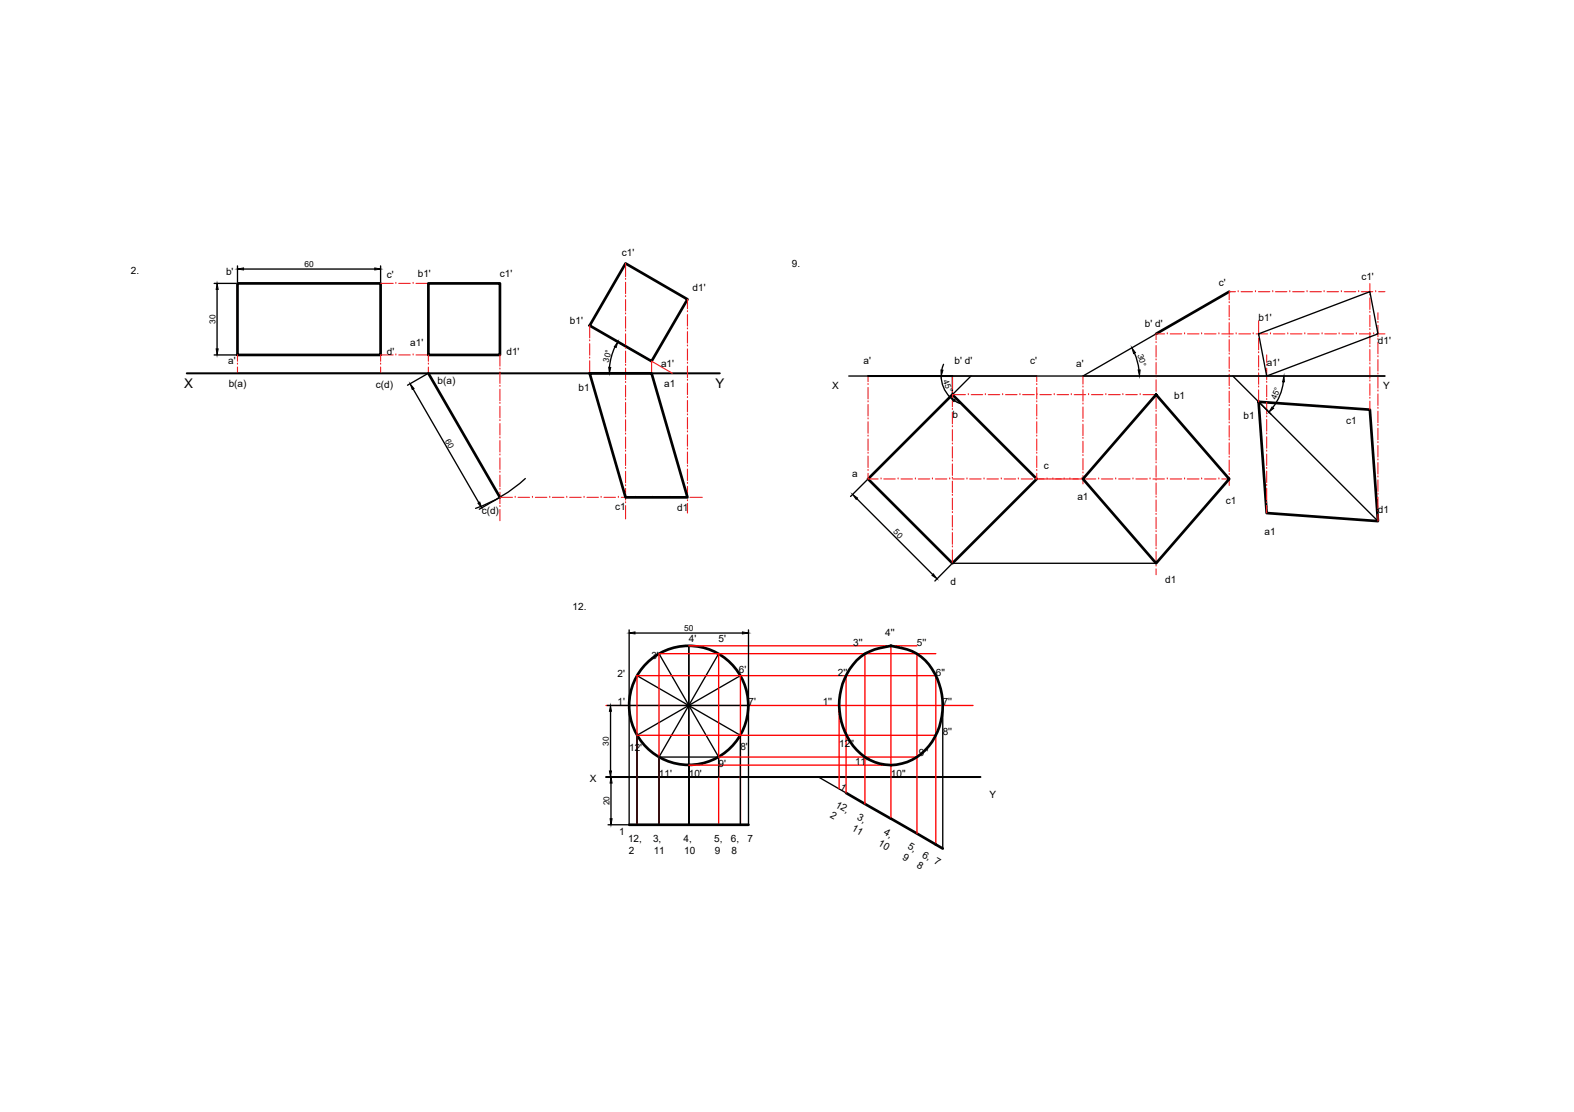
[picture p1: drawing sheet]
<svg xmlns="http://www.w3.org/2000/svg" width="297mm" height="210mm" viewBox="0 0 297 210" stroke-linecap="round" stroke-linejoin="round" font-family="sans-serif">
<!-- layer: Thick Line -->
<path d="M35.2 70.5h100.6M163.8 71h15.9M114.4 146.7h70.6" fill="none" stroke="#000" stroke-width=".38"/>
<g fill="none" stroke="#000" stroke-width=".51">
<path d="M44.8 53.5h27v13.5h-27zM80.8 53.5h13.5v13.5h-13.5zM118.1 49.7l11.6 6.8-6.7 11.7-11.7-6.7zM232 55.1l-13.8 7.9M80.8 70.5l13.5 23.4M111.3 70.5h11.7l6.7 23.4h-11.6zM179.7 74.5l16 15.9-16 15.9-15.9-15.9zM218.2 74.5l13.8 15.9-13.8 15.9-13.8-15.9zM237.5 75.8l21 1.5 1.5 21.1-21-1.6zM161.7 124.7a10.7 10.7 0 0 1 6.4-2.8 11.7 11.7 0 0 1 5.7 2.1 12.3 12.3 0 0 1-.8 18.9 8.9 8.9 0 0 1-13.1-3.8 12.4 12.4 0 0 1 1.8-14.4zM118.7 155.7h22.6M159.7 149.7l8.4 4.8"/>
<path d="M168.2 154.5l9.7 5.7"/>
<circle cx="130" cy="133.1" r="11.2"/>
</g>
<g fill="none" stroke="#ed1f24" stroke-width=".21">
<path d="M71.8 53.5h2.4M74.7 53.5h.1M75.3 53.5h2.1M78 53.5h.1M78.5 53.5h2.3M118.1 52.7h.1M118.1 56h.1M118.1 59.3h.1M118.1 49.7v2.5M118.1 53.3v2.1M118.1 56.5v2.2M118.1 59.8v2.2"/>
<path d="M129.7 58.8h.1M129.7 56.5v1.8M129.7 59.4v2.1M232 57.1h.1M232 57.6v2.2M233.2 55.1h-1.2v1.5M233.7 55.1h.1M234.2 55.1h2.2M236.9 55.1h.1M237.5 55.1h2.1M240.2 55.1h.1M240.7 55.1h2.2"/>
<path d="M243.4 55.1h.1M244 55.1h2.1M246.7 55.1h.1M247.2 55.1h2.2M249.9 55.1h.1M250.4 55.1h2.2M253.1 55.1h.1M253.7 55.1h2.1M256.4 55.1h.1M256.9 55.1h2.2M258.5 59h.1M258.5 55.7h.1"/>
<path d="M258.5 53.5v1.7M258.5 56.2v2.2M258.5 59.5v2.2M259.6 55.1h.1M260 59v1.3M260.2 55.1h1.2M44.8 68.7h.1M44.8 67v1.2M44.8 69.3v1.2M71.8 68.7h.1M71.8 69.3v1.2M74.2 67h-2.4v1.2"/>
<path d="M74.7 67h.1M75.3 67h2.1M78 67h.1M78.5 67h2.3v1.2M80.8 68.7h.1M80.8 69.3v1.2M94.3 69.7h.1M94.3 72.9h.1M94.3 76.1h.1M94.3 79.4h.1M94.3 67v2.1M94.3 70.2v2.2"/>
<path d="M94.3 73.5v2.1M94.3 76.7v2.2M94.3 80v2.1M111.3 64.3h.1M111.3 67.6h.1M111.3 61.5v2.3M111.3 64.9v2.1M111.3 68.1v2.4M118.1 62.5h.1M118.1 65.7h.1M118.1 68.9h.1M118.1 72.2h.1"/>
<path d="M118.1 75.5h.1M118.1 78.7h.1M118.1 63v2.2M118.1 66.3v2.1M118.1 69.5v2.2M118.1 72.8v2.1M118.1 76v2.2M118.1 79.2v2.2M123 70.4v-2.2l3.9 2.3M129.7 62.1h.1M129.7 65.3h.1M129.7 68.6h.1"/>
<path d="M129.7 71.8h.1M129.7 75h.1M129.7 78.3h.1M129.7 62.6v2.2M129.7 65.9v2.1M129.7 69.1v2.2M129.7 72.3v2.2M129.7 75.6v2.2M129.7 78.8v2.2M163.8 79.1h.1M163.8 75.8h.1M163.8 72.6h.1"/>
<path d="M163.8 71v1M163.8 73.1v2.2M163.8 76.4v2.1M163.8 79.6v2.2M179.7 77.3h.1M179.7 74.1h.1M179.7 71v2.5M179.7 74.6v2.2M179.7 77.8v2.2M179.7 74.5h2.5M182.7 74.5h.1M183.3 74.5h2.1"/>
<path d="M186 74.5h.1M186.5 74.5h2.2M189.2 74.5h.1M189.8 74.5h2.1M192.5 74.5h.1M193 74.5h2.2M195.7 79.1h.1M195.7 75.8h.1M195.7 72.6h.1M195.7 71v1M195.7 73.1v2.2M195.7 76.4v2.1"/>
<path d="M195.7 79.6v2.2M195.7 74.5h.1M196.2 74.5h2.2M199 74.5h.1M199.5 74.5h2.2M202.2 74.5h.1M202.7 74.5h2.2M204.4 73.1h.1M204.4 76.3h.1M204.4 79.5h.1M204.4 71v1.5M204.4 73.6v2.1"/>
<path d="M204.4 76.8v2.2M205.4 74.5h.1M206 74.5h2.1M208.7 74.5h.1M209.2 74.5h2.2M211.9 74.5h.1M212.5 74.5h2.1M215.2 74.5h.1M215.7 74.5h2.5M218.2 64.7h.1M218.2 67.9h.1M218.2 71.1h.1"/>
<path d="M218.2 74.4h.1M218.2 77.6h.1M218.2 65.2v2.2M218.2 68.4v2.2M218.2 71.7v2.2M218.2 75v2.1M218.2 78.2v2.1M219.8 63h-1.6v1.1M220.3 63h.1M220.8 63h2.2M223.5 63h.1M224.1 63h2.2"/>
<path d="M226.8 63h.1M227.3 63h2.2M230 63h.1M230.6 63h2.1M232 60.4h.1M232 63.6h.1M232 66.8h.1M232 70.1h.1M232 73.3h.1M232 76.6h.1M232 79.8h.1M232 60.9v2.2"/>
<path d="M232 64.1v2.2M232 67.4v2.1M232 70.6v2.2M232 73.9v2.1M232 77.1v2.2M233.3 63h.1M233.8 63h2.2M236.5 63h.1M237.1 63h2.1M237.5 73.1h.1M237.5 69.8h.1M237.5 66.6h.1"/>
<path d="M237.5 63.4h.1M237.5 60.6v2.2M237.5 63.9v2.1M237.5 67.1v2.2M237.5 70.4v2.1M237.5 73.6v2.2M239 78.7h.1M239 75.4h.1M239 72.2h.1M239 68.9h.1M239 67v1.4M239 69.5v2.2"/>
<path d="M239 72.7v2.2M239 76v2.1M239 79.2v2.2M239.8 63h.1M240.3 63h2.2M243 63h.1M243.5 63h2.2M246.2 63h.1M246.8 63h2.1M249.5 63h.1M250 63h2.2M252.7 63h.1"/>
<path d="M253.3 63h2.1M256 63h.1M256.5 63h2.2M258.5 75.2h.1M258.5 71.9h.1M258.5 68.7h.1M258.5 65.4h.1M258.5 62.2h.1M258.5 62.7v2.2M258.5 66v2.1M258.5 69.2v2.2M258.5 72.5v2.1"/>
<path d="M258.5 75.7v1.6M259.2 63h.1M259.7 63h1.7M260 77.1h.1M260 73.8h.1M260 70.6h.1M260 67.3h.1M260 64.1h.1M260 60.9h.1M260 61.4v2.2M260 64.6v2.2M260 67.9v2.1"/>
<path d="M260 71.1v2.2M260 74.4v2.1M260 77.6v2.2M94.3 82.7h.1M94.3 85.9h.1M94.3 89.1h.1M94.3 92.4h.1M94.3 95.6h.1M94.3 83.2v2.1M94.3 86.4v2.2M94.3 89.7v2.1M94.3 92.9v2.2"/>
<path d="M94.3 96.2v2.1M94.3 93.9h2.4M97.2 93.9h.1M97.8 93.9h2.1M100.5 93.9h.1M101 93.9h2.2M103.7 93.9h.1M104.3 93.9h2.1M107 93.9h.1M107.5 93.9h2.2M110.2 93.9h.1M110.8 93.9h2.1"/>
<path d="M113.4 93.9h.1M114 93.9h2.1M116.7 93.9h.1M117.2 93.9h2.2M118.1 81.9h.1M118.1 85.2h.1M118.1 88.4h.1M118.1 91.7h.1M118.1 94.9h.1M118.1 82.5v2.2M118.1 85.7v2.2M118.1 89v2.1"/>
<path d="M118.1 92.2v2.2M118.1 95.4v2.5M120 93.9h.1M120.5 93.9h2.1M123.2 93.9h.1M123.7 93.9h2.2M126.4 93.9h.1M127 93.9h2.1M129.7 93.9h.1M129.7 81.5h.1M129.7 84.8h.1M129.7 88h.1"/>
<path d="M129.7 91.3h.1M129.7 94.5h.1M129.7 82.1v2.1M129.7 85.3v2.2M129.7 88.5v2.2M129.7 91.8v2.2M129.7 95v1.8M130.2 93.9h2.3M163.8 88.8h.1M163.8 85.5h.1M163.8 82.3h.1M163.8 82.9v2.1"/>
<path d="M163.8 86.1v2.2M163.8 89.4v1h1.9M166.3 90.4h.1M166.8 90.4h2.1M169.5 90.4h.1M170 90.4h2.2M172.7 90.4h.1M173.3 90.4h2.2M176 90.4h.1M176.5 90.4h2.2M179.2 90.4h.1M179.7 96.8h.1"/>
<path d="M179.7 93.5h.1M179.7 90.3h.1M179.7 87h.1M179.7 83.8h.1M179.7 80.5h.1M179.7 81.1v2.2M179.7 84.3v2.2M179.7 87.6v2.1M179.7 90.8v2.2M179.7 94.1v2.1M179.7 97.3v2.2M179.8 90.4h2.1"/>
<path d="M182.5 90.4h.1M183 90.4h2.2M185.7 90.4h.1M186.3 90.4h2.1M189 90.4h.1M189.5 90.4h2.2M192.2 90.4h.1M192.7 90.4h2.2M195.4 90.4h.1M195.7 88.8h.1M195.7 85.5h.1M195.7 82.3h.1"/>
<path d="M195.7 82.9v2.1M195.7 86.1v2.2M195.7 89.4v1h8.7M197.6 90.4h.1M198.7 90.4h.1M200.8 90.4h.1M201.9 90.4h.1M204.1 90.4h.1M204.4 82.7h.1M204.4 86h.1M204.4 89.3h.1M204.4 80.1v2.1"/>
<path d="M204.4 83.3v2.2M204.4 86.6v2.1M204.4 89.8v1.5M204.6 90.4h2.2M207.3 90.4h.1M207.8 90.4h2.2M210.6 90.4h.1M211.1 90.4h2.2M213.8 90.4h.1M214.4 90.4h2.1M217 90.4h.1M217.6 90.4h2.1"/>
<path d="M218.2 80.9h.1M218.2 84.1h.1M218.2 87.4h.1M218.2 90.6h.1M218.2 93.8h.1M218.2 97.1h.1M218.2 81.4v2.2M218.2 84.7v2.2M218.2 87.9v2.2M218.2 91.2v2.1M218.2 94.4v2.1M218.2 97.6v2.2"/>
<path d="M220.3 90.4h.1M220.8 90.4h2.2M223.5 90.4h.1M224.1 90.4h2.2M226.8 90.4h.1M227.3 90.4h2.2M230 90.4h.1M230.6 90.4h1.4M232 83h.1M232 86.3h.1M232 89.6h.1M232 80.3v2.2"/>
<path d="M232 83.6v2.2M232 86.9v2.1M232 90.1v1.5M239 94.9h.1M239 91.6h.1M239 88.4h.1M239 85.2h.1M239 81.9h.1M239 82.5v2.1M239 85.7v2.2M239 88.9v2.2M239 92.2v2.1"/>
<path d="M239 95.4v1.4M260 96.5h.1M260 93.3h.1M260 90h.1M260 86.8h.1M260 83.6h.1M260 80.3h.1M260 80.8v2.2M260 84.1v2.2M260 87.3v2.2M260 90.6v2.1M260 93.8v2.2"/>
<path d="M260 97.1v1.3M179.7 103.2h.1M179.7 100h.1M179.7 100.5v2.2M179.7 103.8v2.5M218.2 100.4h.1M218.2 103.6h.1M218.2 106.8h.1M218.2 100.9v2.2M218.2 104.1v2.2M218.2 107.4v1.1"/>
</g>
<g fill="none" stroke="#000" stroke-width=".25">
<path d="M40.4 53.5h4.1M41 54.6v11.3M44.8 50.2v3M46 50.8h24.7M71.8 50.2v3M40.4 67h4.1M44.8 70.5h27M78 73.4l12.4 21.5M80.6 70.6l-3.7 2.1M116 65.5l-.7 2.1-.3 1.7M116.1 64.2l6.7 3.9M160.2 71h101.2"/>
<path d="M177.6 71l.2 1.2 .4 1.2 1.1 1.5M178.1 68.8l-.4 1M179.5 74.7l-.6 .6M179.7 71v3.5l3.5-3.5M180.1 75.6l1 .6M214.1 66.6l.5 1.6 .3 1.6M218.2 63l-13.8 8M232.6 71l27.4 27.4M237.5 63l21-7.9 1.5 7.9-21 8zM237.7 76l2.1 2.2M242.2 72.1l-.5 2.2-.7 1.4-.8 1.2M94.1 94l-3.6 2.1"/>
<path d="M99.1 90.3a27 27 0 0 1-9.3 5.7M161.7 94.1l14.3 14.3M163.6 90.6l-3.1 3.1M118.7 118.9v14M119.8 119.5h20.3M141.3 118.9v14M179.5 106.5l-3.1 3.2M179.7 106.3h38.5M114.6 133.2h3.8M115.2 134.3v11.2M120.2 127.5l19.5 11.3v16.9M124.4 123.4l11.2 19.5"/>
<path d="M130 121.9v33.8zM135.6 123.4l-11.2 19.5M139.7 127.5l-19.5 11.3v16.9h4.2v-12.8M177.9 133.2v27M114.6 146.7h3.8M114.8 155.7h3.6M115.3 147.8v6.7M118.7 155.7v-22.5h22.6v22.5M124.4 142.9h11.2M135.6 142.9v3.8M154.5 146.7l5.2 3"/>
</g>
<g fill="#000" stroke="#000" stroke-width=".19">
<path d="M41 53.5l.2 1.1h-.4zM44.8 50.8l1.2-.2v.4zM70.7 50.6l1.1 .2-1.1 .2zM40.8 65.9h.4l-.2 1.1zM77.4 72.5l.7 .8-.3 .2zM114.9 69.3l.4 .1-.3 1.1zM116.6 64.5l-.3 1.1-.4-.2zM177.6 69.8l.4 .1-.4 1.1zM179.3 75l1 .5-.3 .3zM213.6 65.6l.7 1-.4 .1zM214.8 69.8h.4l-.2 1.2zM240.1 76.8l.3 .3-.9 .7z"/>
<path d="M242.3 71l.1 1.1h-.4zM90.2 95l.3-.2 .4 1.1zM160.9 93.3l.9 .7-.2 .3zM118.7 119.5l1.1-.2v.4zM140.1 119.3l1.2 .2-1.2 .2zM176.1 108.3l.7 .9-.9-.6zM115.2 133.2l.2 1.1h-.4zM115 145.5h.4l-.2 1.2zM115.3 146.7l.2 1.1h-.4zM115.1 154.5h.4l-.2 1.2z"/>
</g>
<g fill="none" stroke="#f00" stroke-width=".25">
<path d="M114.4 133.2h69.2M120.2 138.8h56.4M130 121.9h43M135.6 123.4v32.3M139.7 127.5v28.2M158.4 133.2v15.7M159.7 127.5v22.2M163.2 123.4v28.4M168.1 121.9v32.6M173 123.4v33.9M176.6 123.4h-52.2v32.3M120.2 155.7v-28.2h56.4v31.9"/>
<path d="M130 144.4h38.1M135.6 142.9h37.4"/>
</g>
<g font-size="2.5">
<text x="34.8" y="73.2">X</text>
<text x="135" y="73.3">Y</text>
</g>
<g font-size="1.9">
<text x="24.7" y="51.6">2.</text>
<text x="42.7" y="51.8">b'</text>
<text x="73" y="52.4">c'</text>
<text x="78.9" y="52.2">b1'</text>
<text x="94.3" y="52.2">c1'</text>
<text x="117.4" y="48.3">c1'</text>
<text x="149.4" y="50.4">9.</text>
<text x="230" y="54">c'</text>
<text x="256.9" y="52.8">c1'</text>
<text x="130.7" y="54.8">d1'</text>
<text x="77.4" y="65.3">a1'</text>
<text x="107.6" y="61.1">b1'</text>
<text x="216.1" y="61.7">b' d'</text>
<text x="237.5" y="60.6">b1'</text>
<text x="260" y="65">d1'</text>
<text x="43.1" y="68.7">a'</text>
<text x="73" y="67">d'</text>
<text x="95.6" y="67">d1'</text>
<text x="124.7" y="69.2">a1'</text>
<text x="163" y="68.7">a'</text>
<text x="180.2" y="68.7">b' d'</text>
<text x="194.4" y="68.7">c'</text>
<text x="203.1" y="69.3">a'</text>
<text x="239" y="69">a1'</text>
<text x="43.2" y="73.1">b(a)</text>
<text x="70.9" y="73.2">c(d)</text>
<text x="82.6" y="72.5">b(a)</text>
<text x="109.2" y="73.9">b1</text>
<text x="125.3" y="73.1">a1</text>
<text x="157" y="73.4">X</text>
<text x="221.6" y="75.3">b1</text>
<text x="261.1" y="73.5">Y</text>
<text x="179.7" y="78.9">b</text>
<text x="234.7" y="79.1">b1</text>
<text x="254" y="80.1">c1</text>
<text x="197" y="88.5">c</text>
<text x="160.8" y="90">a</text>
<text x="203.3" y="94.5">a1</text>
<text x="231.3" y="95.2">c1</text>
<text x="90.9" y="97.1">c(d)</text>
<text x="116.1" y="96.3">c1</text>
<text x="127.8" y="96.5">d1</text>
<text x="238.7" y="101">a1</text>
<text x="260" y="96.8">d1</text>
<text x="179.4" y="110.5">d</text>
<text x="219.9" y="110.1">d1</text>
<text x="108.1" y="115.1">12.</text>
<text x="122.9" y="124.4">3'</text>
<text x="130" y="121.2">4'</text>
<text x="135.6" y="121.2">5'</text>
<text x="161" y="121.9">3''</text>
<text x="167.1" y="120">4''</text>
<text x="173" y="121.9">5''</text>
<text x="116.5" y="127.8">2'</text>
<text x="139.4" y="127">6'</text>
<text x="158.1" y="127.5">2''</text>
<text x="176.6" y="127.5">6''</text>
<text x="116.5" y="133.2">1'</text>
<text x="141.3" y="133.2">7'</text>
<text x="155.3" y="133.2">1''</text>
<text x="177.9" y="133.2">7''</text>
<text x="118.7" y="141.7">12'</text>
<text x="139.7" y="141.6">8'</text>
<text x="158.4" y="141">12''</text>
<text x="173.4" y="142.6">9''</text>
<text x="177.9" y="138.8">8''</text>
<text x="111.3" y="147.6">X</text>
<text x="124.4" y="146.7">11'</text>
<text x="130" y="146.7">10'</text>
<text x="135.6" y="144.8">9'</text>
<text x="158.4" y="148.9" transform="rotate(31 158.4 148.9)">1</text>
<text x="161.4" y="144.4">11''</text>
<text x="168.1" y="146.7">10''</text>
<text x="156.5" y="154.3" transform="rotate(30 156.5 154.3)">2</text>
<text x="157.6" y="152.3" transform="rotate(30 157.6 152.3)">12,</text>
<text x="161.6" y="154.6" transform="rotate(30 161.6 154.6)">3,</text>
<text x="186.8" y="150.6">Y</text>
<text x="116.9" y="157.6">1</text>
<text x="118.5" y="159">12,</text>
<text x="118.6" y="161.2">2</text>
<text x="123.2" y="159">3,</text>
<text x="123.4" y="161.2">11</text>
<text x="129" y="159">4,</text>
<text x="129.1" y="161.2">10</text>
<text x="134.8" y="159">5,</text>
<text x="134.9" y="161.2">9</text>
<text x="137.9" y="159">6,</text>
<text x="138.1" y="161.2">8</text>
<text x="141.1" y="159">7</text>
<text x="160.6" y="156.7" transform="rotate(30 160.6 156.7)">11</text>
<text x="165.6" y="159.5" transform="rotate(30 165.6 159.5)">10</text>
<text x="166.6" y="157.5" transform="rotate(30 166.6 157.5)">4,</text>
<text x="171.2" y="160.1" transform="rotate(30 171.2 160.1)">5,</text>
<text x="173.9" y="161.7" transform="rotate(30 173.9 161.7)">6, 7</text>
<text x="170.2" y="162.2" transform="rotate(30 170.2 162.2)">9</text>
<text x="172.9" y="163.7" transform="rotate(30 172.9 163.7)">8</text>
</g>
<g font-size="1.6">
<text x="57.5" y="50.4">60</text>
<text x="40.7" y="61.1" transform="rotate(-90 40.7 61.1)">30</text>
<text x="114.8" y="68.4" transform="rotate(-74 114.8 68.4)">30°</text>
<text x="177.9" y="72" transform="rotate(68 177.9 72)">45°</text>
<text x="214.7" y="67" transform="rotate(74 214.7 67)">30°</text>
<text x="240.8" y="75.6" transform="rotate(-68 240.8 75.6)">45°</text>
<text x="84" y="83.3" transform="rotate(61 84 83.3)">60</text>
<text x="168.5" y="100.5" transform="rotate(45 168.5 100.5)">50</text>
<text x="129.1" y="119.2">50</text>
<text x="114.9" y="140.8" transform="rotate(-90 114.9 140.8)">30</text>
<text x="115" y="152" transform="rotate(-90 115 152)">20</text>
</g>
</svg>
